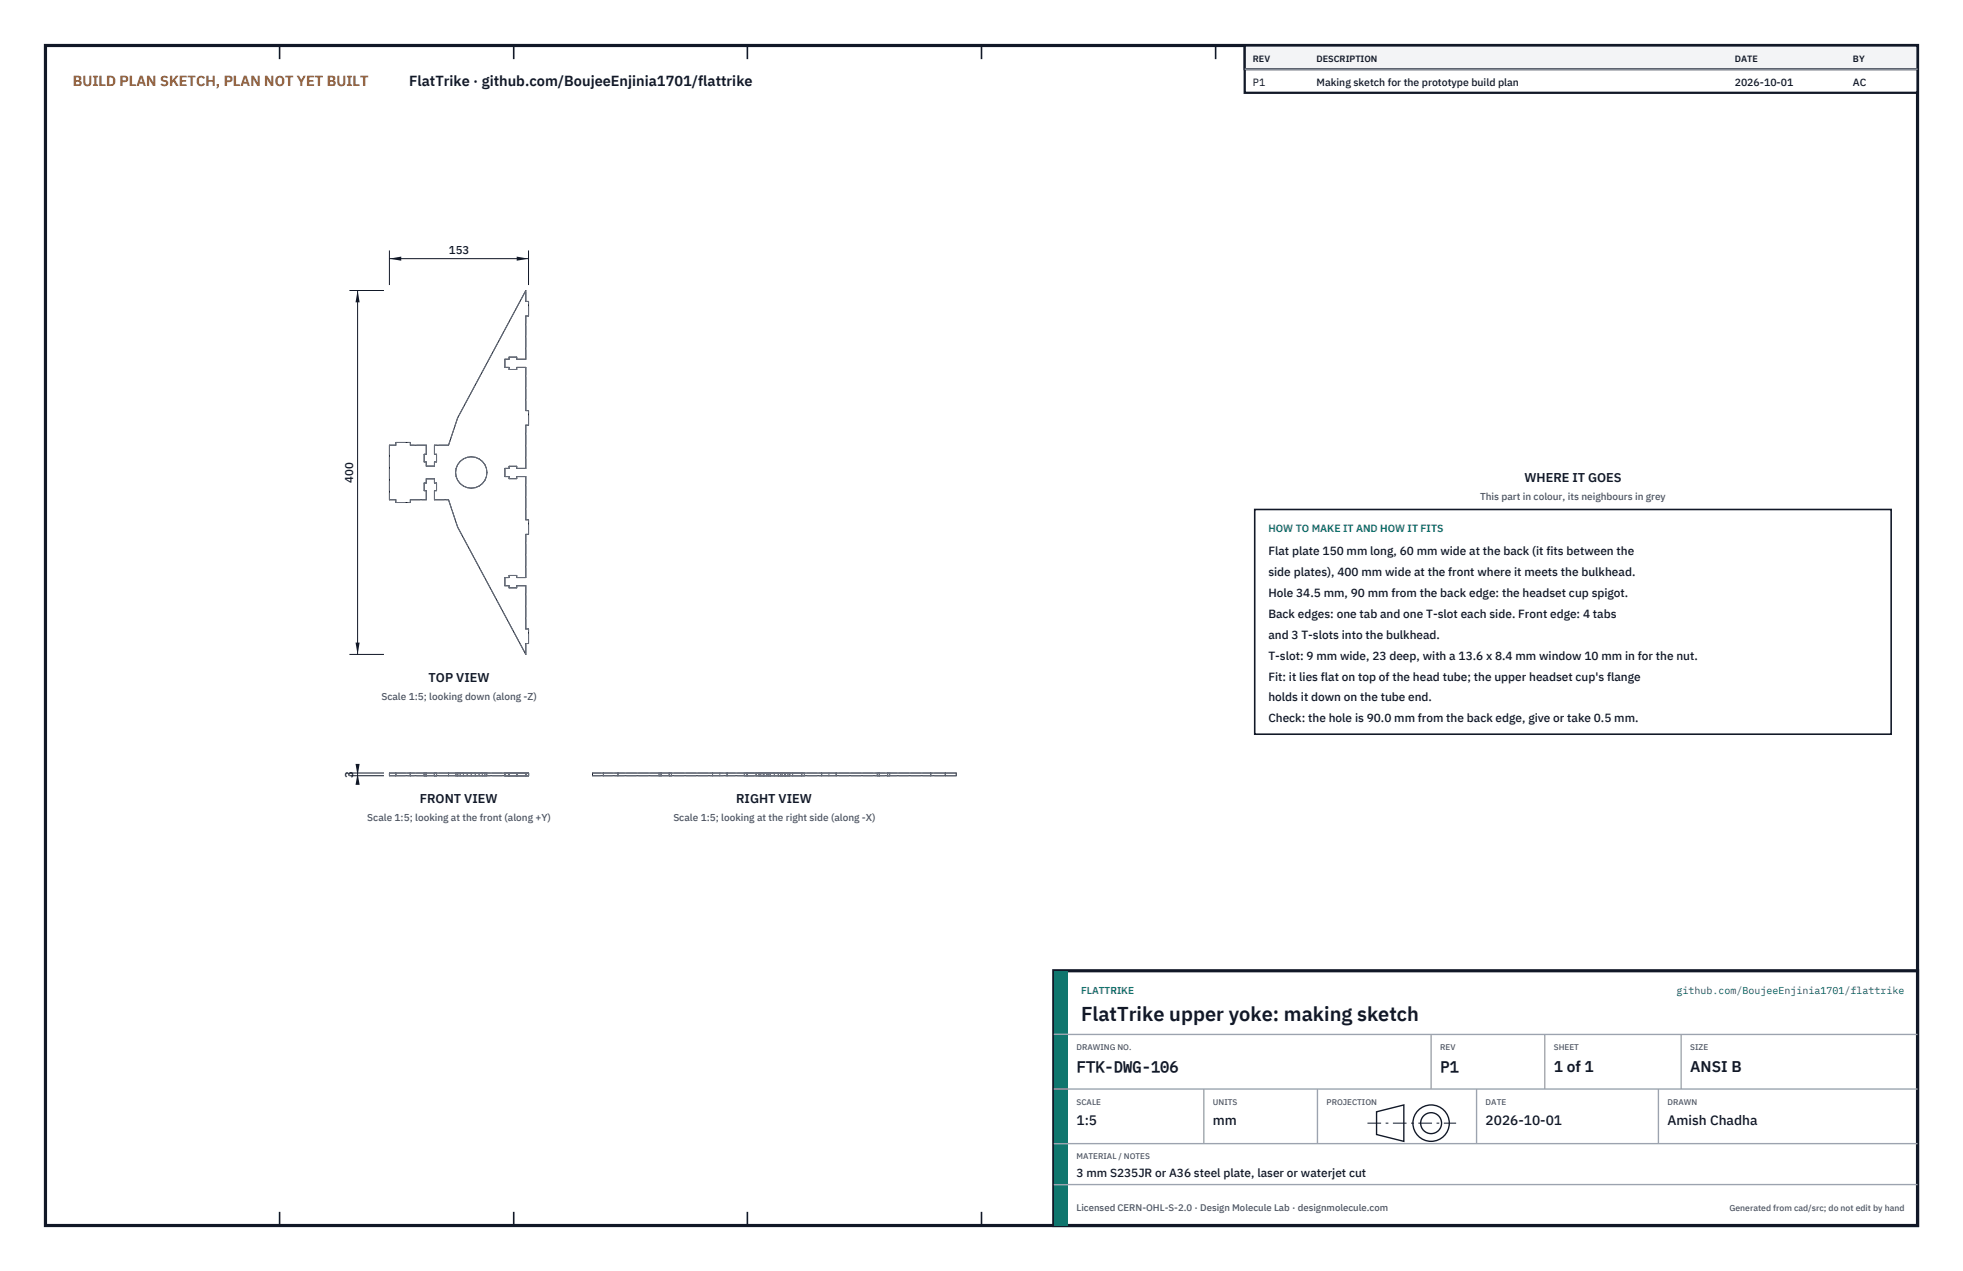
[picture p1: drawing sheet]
<svg xmlns="http://www.w3.org/2000/svg" width="432mm" height="279mm" viewBox="0 0 432 279" stroke-linecap="round" stroke-linejoin="round" font-family="sans-serif">
<path d="M10 10h411.8v259.4h-411.8z" fill="none" stroke="#111827" stroke-width=".7" stroke-linecap="butt"/>
<g fill="none" stroke="#111827" stroke-width=".35">
<path d="M61.5 10v3M113 10v3M164.4 10v3M215.9 10v3M267.4 10v3M318.9 10v3M370.3 10v3M61.5 266.4v3M113 266.4v3M164.4 266.4v3M215.9 266.4v3M267.4 266.4v3"/>
<path d="M318.9 266.4v3M370.3 266.4v3"/>
</g>
<g fill="none" stroke="#111727" stroke-width=".22">
<path d="M115.7 63.9v2.4h.6v3.2h-.6v9.5h-2v-.5h-1.7v.5h-.9v1.8h.9v.4h1.7v-.4h2v9.5h.6v3.2h-.6v9.5h-2v-.5h-1.7v.5h-.9v1.8h.9v.4h1.7v-.4h2v9.5h.6v3.2h-.6v9.5h-2v-.5h-1.7v.5h-.9v1.8h.9v.4h1.7v-.4h2v9.5h.6v3.2h-.6v2.4l-15-28-2-6h-3.1v-2h.4v-1.7h-.4v-.9h-1.8v.9h-.5v1.7h.5v2h-3.5v.6h-3.2v-.6h-1.4v-12h1.4v-.6h3.2v.6h3.5v2h-.5v1.6h.5v1h1.8v-1h.4v-1.6h-.4v-2h3.1l2-6zM85.7 169.9h30.6v.6h-30.6zM87.1 169.9v.6M90.3 169.9v.6M93.8 169.9v.6M95.6 169.9v.6M98.7 169.9v.6M100.7 169.9v.6M115.7 169.9v.6M130.3 169.9h80v.6h-80zM132.7 169.9v.6M135.9 169.9v.6"/>
<path d="M145.4 169.9v.6M147.2 169.9v.6M156.7 169.9v.6M159.9 169.9v.6M169.4 169.9v.6M171.2 169.9v.6M180.7 169.9v.6M183.9 169.9v.6M193.4 169.9v.6M195.2 169.9v.6M204.7 169.9v.6M207.9 169.9v.6"/>
<circle cx="103.7" cy="103.9" r="3.5"/>
</g>
<g fill="none" stroke="#6a7180" stroke-width=".22" stroke-dasharray="2.1 .5">
<path d="M111.1 79v1.8M112 79h-.9M112 78.5v.5M113.7 78.5h-1.7M113.7 78.5v.5M115.7 79h-2M115.7 79v-9.5M115.7 66.3v-2.4M115.7 63.9l-15 28M116.3 69.5h-.6M116.3 69.5v-3.2M116.3 66.3h-.6"/>
<path d="M85.7 97.9v12M87.1 97.3v.6M87.1 97.9h-1.4M87.1 97.3h3.2M90.3 97.3v.6M93.3 99.9h.5M93.8 99.9v-2M93.8 97.9h-3.5M95.6 99.9v-2M95.6 99.9h.4M98.7 97.9h-3.1M100.7 91.9l-2 6"/>
<path d="M112 80.8v.4M112 80.8h-.9M113.7 80.8v.4M113.7 81.2h-1.7M115.7 90.3v-9.5M115.7 80.8h-2M116.3 93.5h-.6M116.3 93.5v-3.2M116.3 90.3h-.6M85.7 109.9h1.4M87.1 110.5v-.6M87.1 110.5h3.2"/>
<path d="M90.3 110.5v-.6M90.3 109.9h3.5M93.3 107.9v-1.7M93.3 101.5h.5M93.3 101.5v-1.6M93.8 109.9v-2M93.8 107.9h-.5M93.8 106.2h-.5M93.8 106.2v-.9M93.8 102.5h1.8M93.8 102.5v-1M95.6 105.3h-1.8"/>
<path d="M95.6 106.2v-.9M95.6 109.9v-2M95.6 109.9h3.1M95.6 101.5h.4M95.6 102.5v-1M96 106.2h-.4M96 107.9v-1.7M96 107.9h-.4M96 101.5v-1.6M98.7 109.9l2 6M100.2 103.9l.1-.9M100.3 104.8l-.1-.9"/>
<path d="M100.3 103l.4-.9M100.7 115.9l15 28M100.7 105.6l-.4-.8M100.7 102.1l.5-.7M101.2 106.3l-.5-.7M101.2 101.4l.7-.5M101.9 106.9l-.7-.6M101.9 100.9l.9-.4M102.8 107.2l-.9-.3M102.8 100.5l.9-.1M103.7 107.3l-.9-.1M103.7 100.4l.9 .1"/>
<path d="M104.6 107.2l-.9 .1M104.6 100.5l.8 .4M105.4 106.9l-.8 .3M105.4 100.9l.7 .5M106.1 106.3l-.7 .6M106.1 101.4l.6 .7M106.7 102.1l.3 .9M106.7 105.6l-.6 .7M107 103l.1 .9M107 104.8l-.3 .8M107.1 103.9l-.1 .9M111.1 103v1.8"/>
<path d="M112 104.8v.4M112 104.8h-.9M112 103h-.9M112 102.5v.5M113.7 104.8v.4M113.7 105.2h-1.7M113.7 102.5h-1.7M113.7 102.5v.5M115.7 114.3v-9.5M115.7 104.8h-2M115.7 103h-2M115.7 103v-9.5"/>
<path d="M116.3 117.5h-.6M116.3 117.5v-3.2M116.3 114.3h-.6M111.1 127v1.8M112 128.8v.4M112 128.8h-.9M112 127h-.9M112 126.5v.5M113.7 128.8v.4M113.7 129.2h-1.7M113.7 126.5h-1.7M113.7 126.5v.5"/>
<path d="M115.7 138.3v-9.5M115.7 128.8h-2M115.7 127h-2M115.7 127v-9.5M116.3 138.3h-.6M115.7 143.9v-2.4M116.3 141.5h-.6M116.3 141.5v-3.2M85.7 170.5v-.6M87.1 169.9v.6M87.1 170.5h-1.4M87.1 170.5h3.2"/>
<path d="M87.1 169.9h-1.4M87.1 169.9h3.2M87.1 170.5v-.6M90.3 170.5v-.6M90.3 169.9v.6M93.3 170.5h.5M93.3 169.9h.5M93.3 170.5v-.6M93.3 169.9v.6M93.8 170.5h-.5M93.8 170.5h1.8M93.8 170.5h-3.5"/>
<path d="M93.8 169.9h-.5M93.8 169.9h1.8M93.8 169.9h-3.5M93.8 170.5v-.6M93.8 169.9v.6M95.6 170.5h.4M95.6 169.9h.4M95.6 170.5v-.6M95.6 169.9v.6M96 170.5h-.4M96 169.9h-.4M96 170.5v-.6"/>
<path d="M96 169.9v.6M98.7 170.5h-3.1M98.7 169.9h-3.1M98.7 170.5v-.6M100.2 170.5h.1M100.2 169.9h.1M100.2 170.5v-.6M100.3 170.5h-.1M100.3 170.5h.4M100.3 169.9h-.1M100.3 169.9h.4M100.3 170.5v-.6"/>
<path d="M100.7 170.5h-2M100.7 169.9h-2M100.7 170.5v-.6M100.7 170.5h-.4M100.7 170.5h.5M100.7 169.9h-.4M100.7 169.9h.5M101.2 170.5h-.5M101.2 170.5h.7M101.2 169.9h-.5M101.2 169.9h.7M101.2 170.5v-.6"/>
<path d="M101.9 170.5h-.7M101.9 170.5h.9M101.9 169.9h-.7M101.9 169.9h.9M101.9 170.5v-.6M102.8 170.5h-.9M102.8 170.5h.9M102.8 169.9h-.9M102.8 169.9h.9M102.8 170.5v-.6M103.7 170.5h-.9M103.7 170.5h.9"/>
<path d="M103.7 169.9h-.9M103.7 169.9h.9M103.7 170.5v-.6M104.6 170.5h-.9M104.6 170.5h.8M104.6 169.9h-.9M104.6 169.9h.8M104.6 170.5v-.6M105.4 170.5h-.8M105.4 170.5h.7M105.4 169.9h-.8M105.4 169.9h.7"/>
<path d="M105.4 170.5v-.6M106.1 170.5h-.7M106.1 170.5h.6M106.1 169.9h-.7M106.1 169.9h.6M106.1 170.5v-.6M106.7 170.5h.3M106.7 170.5h-.6M106.7 169.9h.3M106.7 169.9h-.6M106.7 170.5v-.6M107 170.5h.1"/>
<path d="M107 170.5h-.3M107 169.9h.1M107 169.9h-.3M107 170.5v-.6M107.1 170.5h-.1M107.1 169.9h-.1M107.1 170.5v-.6M111.1 169.9v.6M112 170.5h-.9M112 169.9h-.9M112 169.9v.6M112 170.5v-.6"/>
<path d="M113.7 170.5h-1.7M113.7 169.9h-1.7M113.7 170.5v-.6M113.7 169.9v.6M115.7 170.5h-2M115.7 170.5h-15M115.7 169.9h-2M115.7 169.9h-15M115.7 170.5v-.6M115.7 169.9v.6M116.3 170.5h-.6M116.3 169.9h-.6"/>
<path d="M116.3 169.9v.6M132.7 169.9v.6M135.9 169.9v.6M145 169.9v.6M145.4 170.5h-.4M145.4 169.9h-.4M145.4 169.9v.6M145.4 170.5v-.6M147.2 170.5v-.6M147.2 169.9v.6M147.7 170.5h-.5M147.7 169.9h-.5"/>
<path d="M147.7 169.9v.6M156.7 169.9v.6M158.3 170.5h-28M158.3 169.9h-28M158.3 170.5v-.6M159.9 169.9v.6M163.7 170.5h.6M163.7 169.9h.6M163.7 169.9v.6M164.3 169.9v.6M164.3 170.5v-.6M164.3 170.5h2"/>
<path d="M164.3 170.5h-6M164.3 169.9h2M164.3 169.9h-6M166.3 170.5h1.7M166.3 169.9h1.7M166.3 170.5v-.6M166.3 169.9v.6M166.9 170.5h.1M166.9 169.9h.1M166.9 170.5v-.6M167 170.5h-.1M167 170.5h.3"/>
<path d="M167 169.9h-.1M167 169.9h.3M167 170.5v-.6M167.3 170.5h-.3M167.3 170.5h.6M167.3 169.9h-.3M167.3 169.9h.6M167.3 170.5v-.6M167.9 170.5h-.6M167.9 170.5h.7M167.9 169.9h-.6M167.9 169.9h.7"/>
<path d="M167.9 170.5v-.6M168 170.5h.9M168 169.9h.9M168 169.9v.6M168 170.5v-.6M168.6 170.5h-.7M168.6 170.5h.8M168.6 169.9h-.7M168.6 169.9h.8M168.6 170.5v-.6M168.9 169.9v.6M169 169.9v.6"/>
<path d="M169.4 170.5h-.4M169.4 169.9h-.4M169.4 169.9v.6M169.4 170.5v-.6M169.4 170.5h-.8M169.4 170.5h.9M169.4 169.9h-.8M169.4 169.9h.9M170.3 170.5h-.9M170.3 170.5h.9M170.3 169.9h-.9M170.3 169.9h.9"/>
<path d="M170.3 170.5v-.6M171.2 170.5h-.9M171.2 170.5h.9M171.2 169.9h-.9M171.2 169.9h.9M171.2 170.5v-.6M171.2 169.9v.6M171.7 170.5h-.5M171.7 169.9h-.5M171.7 169.9v.6M171.7 170.5h1M171.7 169.9h1"/>
<path d="M171.7 170.5v-.6M172.1 170.5h-.9M172.1 170.5h.7M172.1 169.9h-.9M172.1 169.9h.7M172.1 170.5v-.6M172.7 170.5h1.6M172.7 169.9h1.6M172.7 170.5v-.6M172.7 169.9v.6M172.8 170.5h.5M172.8 170.5h-.7"/>
<path d="M172.8 169.9h.5M172.8 169.9h-.7M172.8 170.5v-.6M173.3 170.5h.4M173.3 170.5h-.5M173.3 169.9h.4M173.3 169.9h-.5M173.3 170.5v-.6M173.7 170.5h.1M173.7 170.5h-.4M173.7 169.9h.1M173.7 169.9h-.4"/>
<path d="M173.7 170.5v-.6M173.8 170.5h-.1M173.8 169.9h-.1M173.8 170.5v-.6M174.3 170.5h2M174.3 169.9h2M174.3 169.9v.6M174.3 170.5v-.6M176.3 170.5h-12M176.3 169.9h-12M176.3 170.5v-.6M176.9 170.5h-.6"/>
<path d="M176.9 169.9h-.6M176.9 170.5v-.6M180.7 169.9v.6M182.3 170.5h-6M182.3 169.9h-6M182.3 170.5v-.6M183.9 169.9v.6M193 169.9v.6M193.4 170.5h-.4M193.4 169.9h-.4M193.4 169.9v.6M193.4 170.5v-.6"/>
<path d="M195.2 170.5v-.6M195.2 169.9v.6M195.7 170.5h-.5M195.7 169.9h-.5M195.7 169.9v.6M204.7 169.9v.6M207.9 169.9v.6M210.3 170.5h-28M210.3 169.9h-28"/>
</g>
<path d="M85.7 55.1v7.6M85.7 56.9h30.6M116.3 55.1v7.6" fill="none" stroke="#111827" stroke-width=".22"/>
<path d="M85.7 56.9l2.6-.5v.9zM113.7 56.4v.9l2.6-.4z" fill="#111827"/>
<path d="M76.9 63.9h7.6M78.7 63.9v80M76.9 143.9h7.6" fill="none" stroke="#111827" stroke-width=".22"/>
<path d="M78.7 63.9l-.5 2.6h.9zM78.2 141.3h.9l-.4 2.6z" fill="#111827"/>
<path d="M76.9 169.9h7.6M76.9 170.5h7.6M78.7 169.9v.6" fill="none" stroke="#111827" stroke-width=".22"/>
<path d="M78.7 169.9l-.5 2.6h.9zM78.2 167.9h.9l-.4 2.6z" fill="#111827"/>
<path d="M276 112h140v49.4h-140z" fill="#fff" stroke="#111827" stroke-width=".35"/>
<path d="M273.8 10h148v10.4h-148z" fill="#fff" stroke="#111827" stroke-width=".5"/>
<path d="M273.8 10h148v5.2h-148z" fill="#f3f4f6" stroke="#111827" stroke-width=".5"/>
<path d="M273.8 15.2h148" fill="none" stroke="#9ca3af" stroke-width=".3"/>
<path d="M231.8 213.4h190v56h-190z" fill="#fff" stroke="#111827" stroke-width=".7" stroke-linecap="butt"/>
<path d="M231.8 213.4h3v56h-3z" fill="#0f766e"/>
<path d="M231.8 227.4h190M231.8 239.4h190M264.8 239.4v12M289.8 239.4v12M314.8 227.4v12M324.8 239.4v12M339.8 227.4v12M364.8 239.4v12M369.8 227.4v12M231.8 251.4h190M231.8 260.4h190" fill="none" stroke="#9ca3af" stroke-width=".3"/>
<g fill="none" stroke="#111827" stroke-width=".3">
<path d="M302.8 244.4l6-1.5v8l-6-1.5z"/>
<circle cx="314.8" cy="246.9" r="4"/>
<circle cx="314.8" cy="246.9" r="2.3"/>
</g>
<path d="M300.8 246.9h19.5" fill="none" stroke="#111827" stroke-width=".22" stroke-dasharray="3 1 .6 1" stroke-linecap="butt"/>
<text font-size="4.4" fill="#111827" x="237.8" y="224.4">FlatTrike upper yoke: making sketch</text>
<g font-size="3.4" fill="#111827">
<text x="236.8" y="235.6">FTK-DWG-106</text>
<text x="316.8" y="235.6">P1</text>
<text x="341.8" y="235.6">1 of 1</text>
<text x="371.8" y="235.6">ANSI B</text>
</g>
<text font-size="3.2" fill="#b45309" x="16" y="19">BUILD PLAN SKETCH, PLAN NOT YET BUILT</text>
<text font-size="3.2" fill="#111827" x="90" y="19">FlatTrike · github.com/BoujeeEnjinia1701/flattrike</text>
<g font-size="3" fill="#111827">
<text x="236.8" y="247.2">1:5</text>
<text x="266.8" y="247.2">mm</text>
<text x="326.8" y="247.2">2026-10-01</text>
<text x="366.8" y="247.2">Amish Chadha</text>
</g>
<g font-size="2.8" fill="#111827">
<text x="335.3" y="106">WHERE IT GOES</text>
<text x="94.3" y="149.9">TOP VIEW</text>
<text x="92.4" y="176.6">FRONT VIEW</text>
<text x="161.9" y="176.6">RIGHT VIEW</text>
</g>
<g font-size="2.6" fill="#111827">
<text x="279" y="122">Flat plate 150 mm long, 60 mm wide at the back (it fits between the</text>
<text x="279" y="126.6">side plates), 400 mm wide at the front where it meets the bulkhead.</text>
<text x="279" y="131.2">Hole 34.5 mm, 90 mm from the back edge: the headset cup spigot.</text>
<text x="279" y="135.8">Back edges: one tab and one T-slot each side. Front edge: 4 tabs</text>
<text x="279" y="140.4">and 3 T-slots into the bulkhead.</text>
<text x="279" y="145">T-slot: 9 mm wide, 23 deep, with a 13.6 x 8.4 mm window 10 mm in for the nut.</text>
<text x="279" y="149.6">Fit: it lies flat on top of the head tube; the upper headset cup's flange</text>
<text x="279" y="154.2">holds it down on the tube end.</text>
<text x="279" y="158.8">Check: the hole is 90.0 mm from the back edge, give or take 0.5 mm.</text>
<text x="236.8" y="258.8">3 mm S235JR or A36 steel plate, laser or waterjet cut</text>
</g>
<g font-size="2.5" fill="#111827">
<text x="98.8" y="55.9">153</text>
<text x="77.7" y="106.1" transform="rotate(-90 77.7 106.1)">400</text>
<text x="77.7" y="170.9" transform="rotate(-90 77.7 170.9)">3</text>
</g>
<g font-size="2.3" fill="#111827">
<text x="275.6" y="18.8">P1</text>
<text x="289.6" y="18.8">Making sketch for the prototype build plan</text>
<text x="381.6" y="18.8">2026-10-01</text>
<text x="407.6" y="18.8">AC</text>
</g>
<text font-size="2.3" fill="#0f766e" x="279" y="117">HOW TO MAKE IT AND HOW IT FITS</text>
<g font-size="2.2" fill="#4b5563">
<text x="325.6" y="110">This part in colour, its neighbours in grey</text>
<text x="83.9" y="153.9">Scale 1:5; looking down (along -Z)</text>
<text x="80.8" y="180.6">Scale 1:5; looking at the front (along +Y)</text>
<text x="148.1" y="180.6">Scale 1:5; looking at the right side (along -X)</text>
</g>
<g font-size="2.2" fill="#0f766e">
<text x="237.8" y="218.4">FLATTRIKE</text>
<text x="368.8" y="218.4">github.com/BoujeeEnjinia1701/flattrike</text>
</g>
<text font-size="2.1" fill="#4b5563" x="236.8" y="266.2">Licensed CERN-OHL-S-2.0 · Design Molecule Lab · designmolecule.com</text>
<g font-size="2" fill="#111827">
<text x="275.6" y="13.6">REV</text>
<text x="289.6" y="13.6">DESCRIPTION</text>
<text x="381.6" y="13.6">DATE</text>
<text x="407.6" y="13.6">BY</text>
</g>
<text font-size="1.9" fill="#4b5563" x="380.4" y="266.2">Generated from cad/src; do not edit by hand</text>
<g font-size="1.8" fill="#4b5563">
<text x="236.8" y="230.8">DRAWING NO.</text>
<text x="316.8" y="230.8">REV</text>
<text x="341.8" y="230.8">SHEET</text>
<text x="371.8" y="230.8">SIZE</text>
<text x="236.8" y="242.8">SCALE</text>
<text x="266.8" y="242.8">UNITS</text>
<text x="291.8" y="242.8">PROJECTION</text>
<text x="326.8" y="242.8">DATE</text>
<text x="366.8" y="242.8">DRAWN</text>
<text x="236.8" y="254.8">MATERIAL / NOTES</text>
</g>
</svg>
